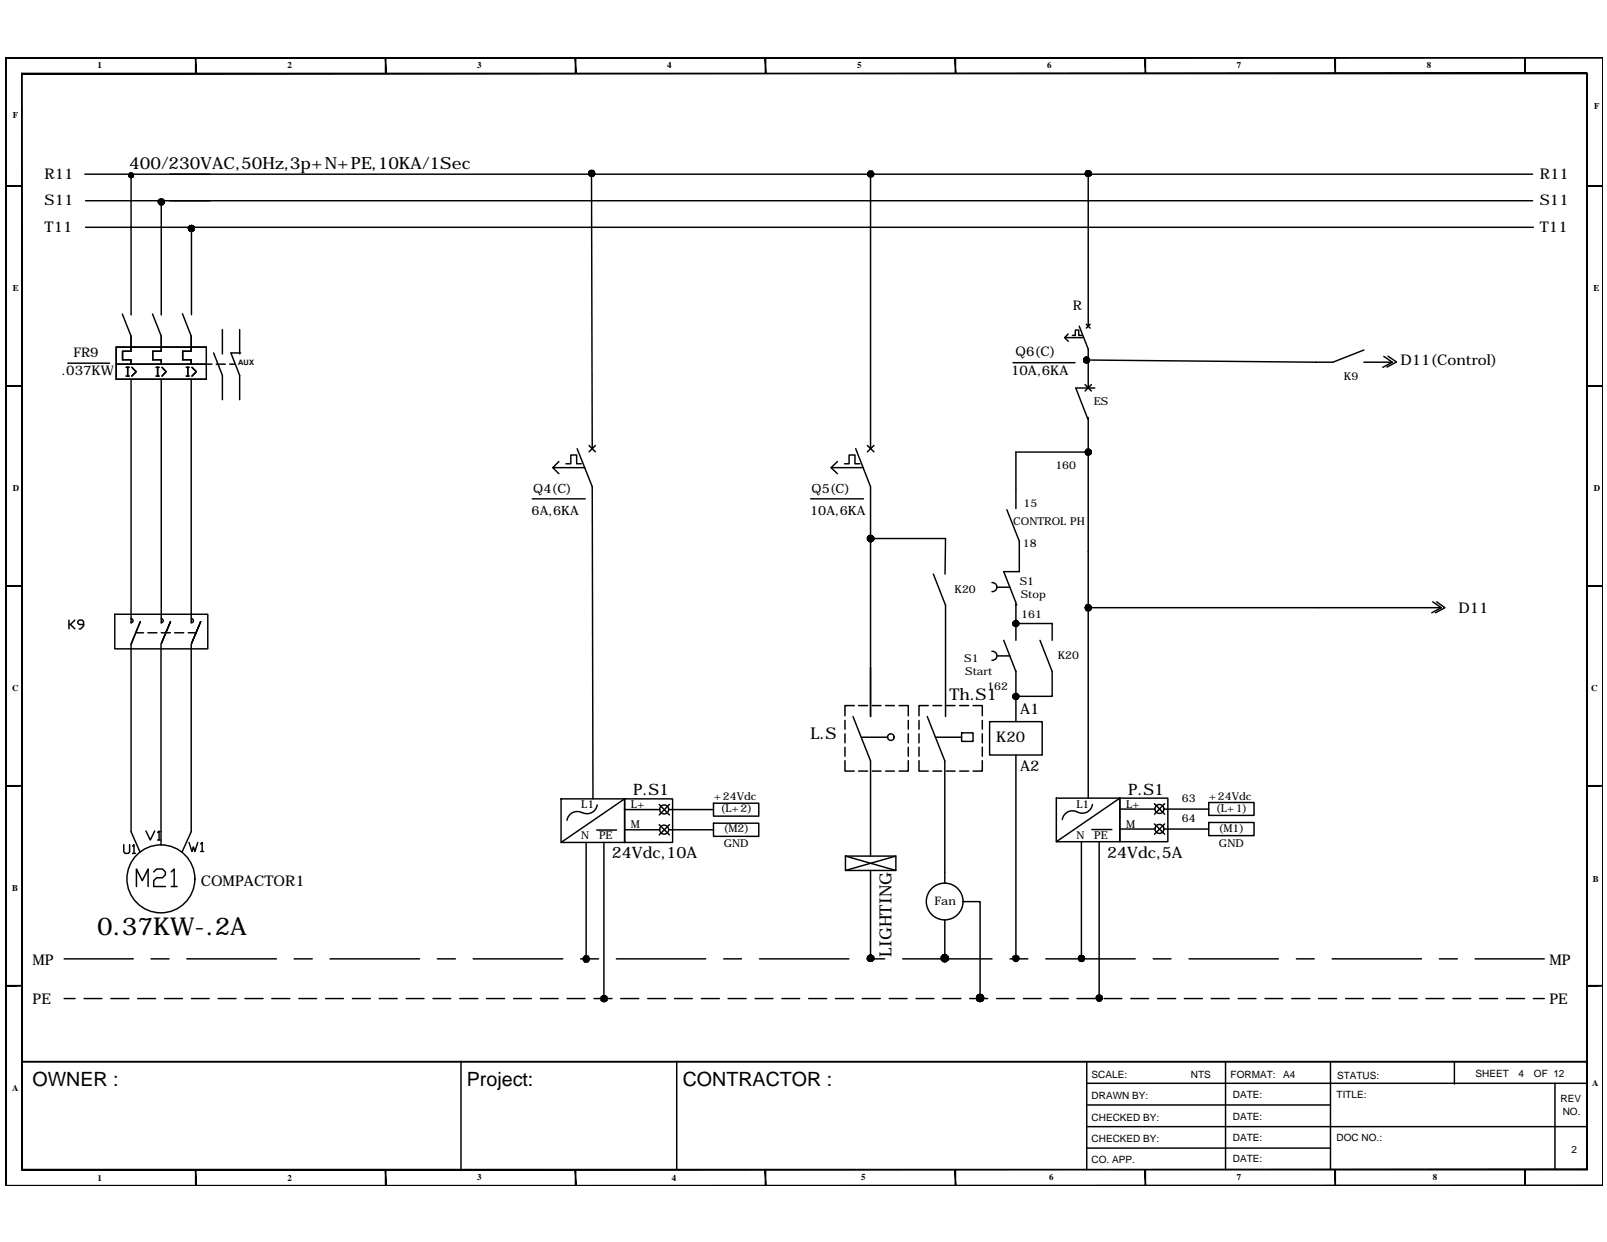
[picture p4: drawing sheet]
<svg xmlns="http://www.w3.org/2000/svg" width="279mm" height="216mm" viewBox="0 0 279 216" stroke-linecap="round" stroke-linejoin="round" font-family="sans-serif">
<!-- layer: FRAME -->
<g fill="#000" stroke="#000" stroke-width=".17">
<path d="M.9 10h277.8zM.9 10.1l277.8-.1z"/>
<path d="M3.7 12.8l.2 190.5v-190.5zM3.7 12.8l.2 190.5h-.2z"/>
<path d="M34 10l.1 2.8v-2.8zM34 10l.1 2.8h-.1z"/>
<path d="M67 10l.1 2.8v-2.8zM67 10l.1 2.8h-.1z"/>
<path d="M100 10l.1 2.8v-2.8zM100 10l.1 2.8h-.1z"/>
<path d="M133 10l.2 2.8v-2.8zM133 10l.2 2.8h-.2z"/>
<path d="M166 10l.2 2.8v-2.8zM166 10l.2 2.8h-.2z"/>
<path d="M199.1 10l.1 2.8v-2.8zM199.1 10l.1 2.8h-.1z"/>
<path d="M232.1 10l.1 2.8v-2.8zM232.1 10l.1 2.8h-.1z"/>
<path d="M265.1 10l.1 2.8v-2.8zM265.1 10l.1 2.8h-.1z"/>
<path d="M3.8 12.8h272.1v-.1zM3.8 12.7h272.1l-272.1 .1z"/>
<path d="M278.7 10v196.1zM278.7 10v196.1z"/>
<path d="M1 32.3v.1l2.8-.1zM1 32.4l2.8-.1v.1z"/>
<path d="M275.9 32.3v.1l2.8-.1zM275.9 32.4l2.8-.1v.1z"/>
<path d="M1 67v.2l2.8-.2zM1 67.2l2.8-.2v.2z"/>
<path d="M275.9 67v.2l2.8-.2zM275.9 67.2l2.8-.2v.2z"/>
<path d="M1 101.8v.1l2.8-.1zM1 101.9l2.8-.1v.1z"/>
<path d="M275.9 101.8v.1l2.8-.1zM275.9 101.9l2.8-.1v.1z"/>
<path d="M1 136.5v.2l2.8-.2zM1 136.7l2.8-.2v.2z"/>
<path d="M275.9 136.5v.2l2.8-.2zM275.9 136.7l2.8-.2v.2z"/>
<path d="M1 171.3v.1l2.8-.1zM1 171.4l2.8-.1v.1z"/>
<path d="M275.9 171.3v.1l2.8-.1zM275.9 171.4l2.8-.1v.1z"/>
<path d="M.9 10v196.1h.2zM.9 10h.2v196.1z"/>
<path d="M3.8 203.3v.1l272.1-.1zM3.8 203.4l272.1-.1v.1z"/>
<path d="M34 203.3l.1 2.8v-2.8zM34 203.3l.1 2.8h-.1z"/>
<path d="M67 203.3l.1 2.8v-2.8zM67 203.3l.1 2.8h-.1z"/>
<path d="M100 203.3l.1 2.8v-2.8zM100 203.3l.1 2.8h-.1z"/>
<path d="M133 203.4v2.7h.2zM133 203.4h.2v2.7z"/>
<path d="M166 203.3l.2 2.8v-2.8zM166 203.3l.2 2.8h-.2z"/>
<path d="M199.1 203.3l.1 2.8v-2.8zM199.1 203.3l.1 2.8h-.1z"/>
<path d="M232.1 203.3l.1 2.8v-2.8zM232.1 203.3l.1 2.8h-.1z"/>
<path d="M265.1 203.3l.1 2.8v-2.8zM265.1 203.3l.1 2.8h-.1z"/>
<path d="M275.9 12.8v190.5h.1zM275.9 12.8h.1v190.5z"/>
<path d="M1 206.1h277.7zM1 206.1h277.7z"/>
</g>
<path d="M3.8 184.5h272.1zM3.8 184.6v18.7M188.9 192.1h42.4M188.9 195.8h86.9M188.9 188.3h86.9M188.9 199.6h42.4M188.9 184.6v18.7" fill="none" stroke="#000" stroke-width=".25"/>
<!-- layer: 0 -->
<g fill="none" stroke="#000" stroke-width=".25">
<path d="M14.7 30.3h251.8M14.9 39.5h251.7M14.9 34.9h251.6M22.8 30.5v24.3M28 35.1v19.7M33.3 39.7v15M102.8 30.2l.2 47.8M22.8 58.4v2.7h-1.5v1.4M28 58.4v2.7h-1.4v1.4M33.2 58.4v2.7h-1.4v1.4M38.7 57.3v4.2M41.7 57.3v4.2"/>
<path d="M20.2 60.3h15.7v5.6h-15.7zM20.2 63.3h15.7M22.8 65.9v42.4a.36 .36 0 0 0 .3-.4 .36 .36 0 0 0-.3-.4M28 65.9v42.4a.36 .36 0 0 0 .4-.4 .36 .36 0 0 0-.4-.4M33.2 65.9l.1 42.4a.36 .36 0 0 0 .3-.4 .36 .36 0 0 0-.3-.4M37.6 63.3h1.6M38.7 65.2v4.3M39.9 63.3h1M40.1 61.4h1.7M41.7 65.2v4.3M187 67.5h3.3M188.9 62.6l42.8 .4"/>
<path d="M189.2 60.7v6.8M189.2 72.6v66.1M189.2 78.6h-12.6v9.8M237.1 63h5M240.6 61.9l1.5 1.1-1.7 .9M241.3 61.9l1.5 1-1.7 .9M103 84.6l.1 54.3M151.4 84.6v40M151.4 93.6h13l-.1 6.2M177.2 94.1v5.3h-2.7M20 106.8h16.1v6h-16.1zM23.6 110h1.3"/>
<path d="M24.4 108l-1.6 4v32.6M25.7 110h1.6M28 112v32.6M28 110h1.6M29.6 108l-1.6 4 1.6-4M30.4 110h1.5M32.7 110h1.4M33.2 112v32.6M34.9 108l-1.7 4 1.7-4M164.4 105.2v19.4M172.5 101.3a.78 .78 0 0 1 .8 .8 .78 .78 0 0 1-.8 .7M172.5 113.2a.78 .78 0 0 1 .8 .8 .78 .78 0 0 1-.8 .8"/>
<path d="M173.3 102.1h2.3M173.3 114h2.3M176.6 104.7v6.6M176.6 116.6v8.8M176.6 108.4h6.3v2.9M176.8 105.1l-.2 .1M182.9 116.7v4.3h-6.3M189.2 105.6h61.4M249.1 104.6l1.5 1-1.7 .9M249.8 104.6l1.4 1-1.6 .9M103.8 139.9a1.8 1.8 0 0 1-2.6 1.3M108.6 138.9h8.3v7.5h-8.3z"/>
<path d="M108.6 138.9l-11 7.5M114.6 139.8l1.8 1.9M116.4 139.8l-1.8 1.9M124.1 139.6h7.8v2.3h-7.8zM146.9 132.2v1.8h1.6M146.9 125.2v1.6M146.9 127.6v1.5M146.9 129.9v1.6M148.5 122.7h-1.6v1.7M149.3 134h1.5M149.3 122.7h1.5M151.4 132.3v16.5"/>
<path d="M151.7 134h1.5M151.7 122.7h1.5M154 134h1.5M154 122.7h1.5M156.3 122.7h1.6v1.7M157.9 132.2v1.8h-1.6M157.9 125.2v1.6M157.9 127.6v1.5M157.9 129.9v1.6M159.8 132.2v1.8h1.6M159.8 125.2v1.6M159.8 127.6v1.5"/>
<path d="M159.8 129.9v1.6M161.4 122.7h-1.6v1.7M162.2 134h1.5M162.2 122.7h1.5M164.3 132.3v19.3M164.5 134h1.5M164.5 122.7h1.5M166.8 134h1.6M166.8 122.7h1.6M167.2 127.4h2v1.5h-2zM169.2 122.7h1.6v1.7M170.8 132.2v1.8h-1.6"/>
<path d="M170.8 125.2v1.6M170.8 127.6v1.5M170.8 129.9v1.6M172.1 125.4h9.1v5.8h-9.1zM176.6 131.2v35.4M189.9 139.9a1.8 1.8 0 0 1-2.6 1.3M194.7 138.7h8.3v7.6h-8.3zM194.7 138.7l-11 7.6M200.7 139.7l1.8 1.8M202.5 139.7l-1.8 1.8M210.2 139.5h7.8v2.2h-7.8zM101.2 141.3a1.8 1.8 0 0 0-2.6 1.3"/>
<path d="M103.7 144.3h3.5M105 146.4v27.2M114.6 143.4l1.8 1.7M116.3 140.7h7.8M116.3 144.2h7.8M116.4 143.4l-1.8 1.7M124.1 143.1h7.8v2.3h-7.8zM147 148.8h8.8v2.5h-8.8zM147 148.8l8.8 2.5M151.4 151.3v15.3M155.8 148.8l-8.8 2.5M167.4 156.7h3v16.8"/>
<path d="M187.3 141.1a1.8 1.8 0 0 0-2.6 1.4M189.8 144.2h3.5M191.1 146.3v27.2M200.7 143.2l1.8 1.8M202.4 140.6h7.8M202.4 144.1h7.8M202.5 143.2l-1.8 1.8M210.2 143h7.8v2.3h-7.8zM11.1 166.7h12.1M11.1 173.6h2M14.6 173.6h3.1M19.3 173.6h3.1"/>
<path d="M23.9 173.6h3.2M26.3 166.7h3.1M28.6 173.6h3.1M32.5 166.7h15.6M33.3 173.6h3.1M37.9 173.6h3.1M42.6 173.6h3.1M47.3 173.6h3.1M51.2 166.7h3.1M52 173.6h3M56.6 173.6h3.1M57.4 166.7h15.6"/>
<path d="M61.3 173.6h3.1M65.9 173.6h3.2M70.6 173.6h3.1M75.3 173.6h3.1M76 166.7h3.2M79.9 173.6h3.2M82.3 166.7h15.5M84.6 173.6h3.1M89.3 173.6h3.1M94 173.6h3M98.6 173.6h3.1M100.9 166.7h3.2"/>
<path d="M103.3 173.6h3.1M107.2 166.7h15.5M107.9 173.6h3.2M112.6 173.6h3.1M117.3 173.6h3.1M121.9 173.6h3.2M125.8 166.7h3.1M126.6 173.6h3.1M131.3 173.6h3.1M132.1 166.7h15.5M135.9 173.6h3.1M140.6 173.6h3.1"/>
<path d="M145.3 173.6h3.1M149.9 173.6h3.1M150.7 166.7h3.1M154.6 173.6h3.1M156.9 166.7h15.6M159.3 173.6h3.1M163.9 173.6h3.2M168.6 173.6h3.1M173.3 173.6h3.1M175.6 166.7h3.1M177.9 173.6h3.1M181.8 166.7h15.6"/>
<path d="M182.6 173.6h3.1M187.3 173.6h3.1M192 173.6h3M196.6 173.6h3.1M200.5 166.7h3.1M201.3 173.6h3.1M205.9 173.6h3.2M206.7 166.7h15.6M210.6 173.6h3.1M215.3 173.6h3.1M219.9 173.6h3.1M224.6 173.6h3.1"/>
<path d="M225.4 166.7h3.1M229.2 173.6h3.2M231.6 166.7h15.6M233.9 173.6h3.1M238.6 173.6h3.1M243.3 173.6h3.1M247.9 173.6h3.2M250.2 166.7h3.2M252.6 173.6h3.1M256.5 166.7h12M257.3 173.6h3.1M261.9 173.6h3.2"/>
<path d="M266.6 173.6h1.9M80.2 184.5v18.8M117.7 184.5v18.8M213.1 184.6v18.7M231.3 184.6v18.7M252.9 184.7v3.7M270.4 188.3v15"/>
<circle cx="151.3" cy="93.6" r=".53"/>
<circle cx="28" cy="152.8" r="5.9"/>
<circle cx="115.5" cy="140.7" r=".78"/>
<circle cx="115.5" cy="144.2" r=".78"/>
<circle cx="201.6" cy="140.6" r=".78"/>
<circle cx="201.6" cy="144.1" r=".78"/>
<circle cx="151.3" cy="166.6" r=".53"/>
</g>
<!-- layer: SYMBOL -->
<g fill="none" stroke="#000" stroke-width=".25">
<path d="M151.4 30.2v47.8M189.2 30.2v26.5M21.3 54.6l1.5 3.8M26.5 54.6l1.5 3.8M31.7 54.5l1.5 3.9M185.1 58.7l.6 .6M185.7 58.1l-.6 .6h3.3M186.5 58.3h.5v-.9h.6v.9h.5M187.6 56.7l1.6 4M188.9 56.4l.6 .6M189.5 56.4l-.6 .6M11.8 63.1h7.3"/>
<path d="M37.1 61.4l1.6 3.8M40.1 61.4l1.6 3.8M100.3 78l2.7 6.6M102.4 77.4l1.1 1.1M103.5 77.4l-1.1 1.1M148.8 78l2.6 6.6M150.8 77.4l1.1 1.1M151.9 77.4l-1.1 1.1M176.1 63h10.8M188.7 66.9l1.1 1.1M189.8 66.9l-1.1 1.1M92.6 86.7h9.1"/>
<path d="M96.1 81.3l1.1 1.1M97.2 80.2l-1.1 1.1h5.6M98.4 80.6h.8v-1.5h1.1v1.5h.8M140.9 86.7h9.2M144.5 81.3l1.1 1.1M145.6 80.2l-1.1 1.1h5.6M146.8 80.6h.8v-1.5h1v1.5h.9M97.6 138.9h11v7.5h-11zM183.7 138.7h11v7.6h-11zM101.9 146.4v20.3M108.6 140.7h6.1M108.6 144.2h6.1"/>
<path d="M164.3 151.6v2M164.3 159.9v6.7M188 146.3v20.3M194.7 140.6h6.1M194.7 144.1h6.1"/>
<circle cx="164.2" cy="156.7" r="3.2"/>
</g>
<!-- layer: L -->
<path d="M108.6 140.7h.1M194.7 140.6h.1" fill="none" stroke="#000" stroke-width=".25"/>
<!-- layer: 0 -->
<g fill="#000" stroke="#000" stroke-width=".17">
<path d="M151.3 94.2h.2zM151.3 93.1h.1zM151.3 167.1h.2zM151.3 166h.1z"/>
<path d="M22.4 30.5l.1 .2 .3-.2zM22.5 30.7l.3-.2-.2 .3zM22.8 30.5l-.2 .3 .2 .1z"/>
<path d="M22.4 30.5l.1 .2 .3-.2zM22.5 30.7l.3-.2-.2 .3zM22.8 30.5l-.2 .3 .2 .1z"/>
<path d="M22.6 30.1l.2 .4v-.4zM22.6 30.1l.2 .4-.3-.2zM22.5 30.3l-.1 .2h.4z"/>
<path d="M22.8 30.5v.4l.2-.1zM22.8 30.5l.4 .2-.2 .1zM22.8 30.5l.4 .2v-.2z"/>
<path d="M22.6 30.1l.2 .4v-.4zM22.6 30.1l.2 .4-.3-.2zM22.5 30.3l-.1 .2h.4z"/>
<path d="M22.8 30.5v.4l.2-.1zM22.8 30.5l.4 .2-.2 .1zM22.8 30.5l.4 .2v-.2z"/>
<path d="M22.8 30.5h.4v-.2zM23 30.1l.2 .2-.4 .2zM22.8 30.1v.4l.2-.4z"/>
<path d="M22.8 30.5h.4v-.2zM23 30.1l.2 .2-.4 .2zM22.8 30.1v.4l.2-.4z"/>
<path d="M27.5 35.1l.1 .3 .4-.3zM27.6 35.4l.4-.3-.2 .5zM28 35.1l-.2 .5 .2 .1z"/>
<path d="M27.5 35.1l.1 .3 .4-.3zM27.6 35.4l.4-.3-.2 .5zM28 35.1l-.2 .5 .2 .1z"/>
<path d="M27.6 35.1l.1 .2 .3-.2zM27.7 35.3l.3-.2-.2 .3zM28 35.1l-.2 .3 .2 .1z"/>
<path d="M27.6 35.1l.1 .2 .3-.2zM27.7 35.3l.3-.2-.2 .3zM28 35.1l-.2 .3 .2 .1z"/>
<path d="M27.8 34.7l.2 .4v-.4zM27.8 34.7l.2 .4-.3-.2zM27.7 34.9l-.1 .2h.4z"/>
<path d="M28 35.1v.4l.3-.1zM28 35.1l.4 .2-.1 .1zM28 35.1l.4 .2 .1-.2z"/>
<path d="M27.8 34.6l.2 .5v-.5zM27.6 34.8l.2-.2 .2 .5zM27.6 34.8l-.1 .3h.5z"/>
<path d="M28 35.1v.6l.3-.1zM28 35.1l.5 .3-.2 .2zM28 35.1l.5 .3 .1-.3z"/>
<path d="M27.8 34.7l.2 .4v-.4zM27.8 34.7l.2 .4-.3-.2zM27.7 34.9l-.1 .2h.4z"/>
<path d="M28 35.1v.4l.3-.1zM28 35.1l.4 .2-.1 .1zM28 35.1l.4 .2 .1-.2z"/>
<path d="M27.8 34.6l.2 .5v-.5zM27.6 34.8l.2-.2 .2 .5zM27.6 34.8l-.1 .3h.5z"/>
<path d="M28 35.1v.6l.3-.1zM28 35.1l.5 .3-.2 .2zM28 35.1l.5 .3 .1-.3z"/>
<path d="M28 35.1h.5l-.1-.2zM28.3 34.7l.1 .2-.4 .2zM28 34.7v.4l.3-.4z"/>
<path d="M28 35.1h.5l-.1-.2zM28.3 34.7l.1 .2-.4 .2zM28 34.7v.4l.3-.4z"/>
<path d="M28 35.1h.6l-.1-.3zM28.3 34.6l.2 .2-.5 .3zM28 34.6v.5l.3-.5z"/>
<path d="M28 35.1h.6l-.1-.3zM28.3 34.6l.2 .2-.5 .3zM28 34.6v.5l.3-.5z"/>
<path d="M32.7 39.7l.1 .3 .5-.3zM32.8 40l.5-.3-.3 .5zM33.3 39.7l-.3 .5h.3z"/>
<path d="M32.7 39.7l.1 .3 .5-.3zM32.8 40l.5-.3-.3 .5zM33.3 39.7l-.3 .5h.3z"/>
<path d="M32.9 39.7v.2l.4-.2zM32.9 39.9l.4-.2-.2 .4zM33.3 39.7l-.2 .4h.2z"/>
<path d="M32.9 39.7v.2l.4-.2zM32.9 39.9l.4-.2-.2 .4zM33.3 39.7l-.2 .4h.2z"/>
<path d="M33.1 39.3l.2 .4v-.4zM33.1 39.3l.2 .4-.4-.2zM32.9 39.5v.2h.4z"/>
<path d="M33 39.2l.3 .5v-.5zM32.8 39.4l.2-.2 .3 .5zM32.8 39.4l-.1 .3h.6z"/>
<path d="M33.1 39.3l.2 .4v-.4zM33.1 39.3l.2 .4-.4-.2zM32.9 39.5v.2h.4z"/>
<path d="M33 39.2l.3 .5v-.5zM32.8 39.4l.2-.2 .3 .5zM32.8 39.4l-.1 .3h.6z"/>
<path d="M33.3 39.7h.4l-.1-.2zM33.5 39.3l.1 .2-.3 .2zM33.3 39.3v.4l.2-.4z"/>
<path d="M33.3 39.7h.4l-.1-.2zM33.5 39.3l.1 .2-.3 .2zM33.3 39.3v.4l.2-.4z"/>
<path d="M33.3 39.7h.5v-.3zM33.5 39.2l.3 .2-.5 .3zM33.3 39.2v.5l.2-.5z"/>
<path d="M33.3 39.7h.5v-.3zM33.5 39.2l.3 .2-.5 .3zM33.3 39.2v.5l.2-.5z"/>
<path d="M102.3 30.2l.1 .2 .5-.2zM102.4 30.4l.5-.2-.3 .4zM102.9 30.2l-.3 .4 .3 .1z"/>
<path d="M102.3 30.2l.1 .2 .5-.2zM102.4 30.4l.5-.2-.3 .4zM102.9 30.2l-.3 .4 .3 .1z"/>
<path d="M102.5 30.2v.1l.4-.1zM102.5 30.3l.4-.1-.2 .3zM102.9 30.2l-.2 .3h.2z"/>
<path d="M102.5 30.2v.1l.4-.1zM102.5 30.3l.4-.1-.2 .3zM102.9 30.2l-.2 .3h.2z"/>
<path d="M102.7 29.8l.2 .4v-.5zM102.7 29.8l.2 .4-.4-.3zM102.5 29.9v.3h.4z"/>
<path d="M102.9 30.2v.3h.2zM102.9 30.2l.4 .1-.2 .2zM102.9 30.2l.4 .1v-.1z"/>
<path d="M102.6 29.6l.3 .6v-.6zM102.6 29.6l.3 .6-.5-.3zM102.4 29.9l-.1 .3h.6z"/>
<path d="M102.9 30.2v.5l.3-.1zM102.9 30.2l.4 .2-.1 .2zM102.9 30.2l.4 .2 .1-.2z"/>
<path d="M102.7 29.8l.2 .4v-.5zM102.7 29.8l.2 .4-.4-.3zM102.5 29.9v.3h.4z"/>
<path d="M102.9 30.2v.3h.2zM102.9 30.2l.4 .1-.2 .2zM102.9 30.2l.4 .1v-.1z"/>
<path d="M102.6 29.6l.3 .6v-.6zM102.6 29.6l.3 .6-.5-.3zM102.4 29.9l-.1 .3h.6z"/>
<path d="M102.9 30.2v.5l.3-.1zM102.9 30.2l.4 .2-.1 .2zM102.9 30.2l.4 .2 .1-.2z"/>
<path d="M102.9 30.2h.4v-.3zM103.1 29.8l.2 .1-.4 .3zM102.9 29.7v.5l.2-.4z"/>
<path d="M102.9 30.2h.4v-.3zM103.1 29.8l.2 .1-.4 .3zM102.9 29.7v.5l.2-.4z"/>
<path d="M102.9 30.2h.5l-.1-.3zM103.2 29.6l.1 .3-.4 .3zM102.9 29.6v.6l.3-.6z"/>
<path d="M102.9 30.2h.5l-.1-.3zM103.2 29.6l.1 .3-.4 .3zM102.9 29.6v.6l.3-.6z"/>
<path d="M150.8 30.2l.1 .3 .5-.3zM150.9 30.5l.5-.3-.3 .5zM151.4 30.2l-.3 .5 .3 .1z"/>
<path d="M150.8 30.2l.1 .3 .5-.3zM150.9 30.5l.5-.3-.3 .5zM151.4 30.2l-.3 .5 .3 .1z"/>
<path d="M151 30.2v.3l.4-.3zM151 30.5l.4-.3-.2 .4zM151.4 30.2l-.2 .4 .2 .1z"/>
<path d="M151 30.2v.3l.4-.3zM151 30.5l.4-.3-.2 .4zM151.4 30.2l-.2 .4 .2 .1z"/>
<path d="M151.2 29.9l.2 .3v-.4zM151 30l.2-.1 .2 .3zM151 30v.2h.4z"/>
<path d="M151.4 30.2v.5l.2-.1zM151.4 30.2l.3 .3-.1 .1zM151.4 30.2l.3 .3 .1-.3z"/>
<path d="M151.1 29.8l.3 .4v-.5zM151.1 29.8l.3 .4-.5-.2zM150.9 30l-.1 .2h.6z"/>
<path d="M151.4 30.2v.6l.3-.1zM151.4 30.2l.5 .3-.2 .2zM151.4 30.2l.5 .3v-.3z"/>
<path d="M151.2 29.9l.2 .3v-.4zM151 30l.2-.1 .2 .3zM151 30v.2h.4z"/>
<path d="M151.4 30.2v.5l.2-.1zM151.4 30.2l.3 .3-.1 .1zM151.4 30.2l.3 .3 .1-.3z"/>
<path d="M151.1 29.8l.3 .4v-.5zM151.1 29.8l.3 .4-.5-.2zM150.9 30l-.1 .2h.6z"/>
<path d="M151.4 30.2v.6l.3-.1zM151.4 30.2l.5 .3-.2 .2zM151.4 30.2l.5 .3v-.3z"/>
<path d="M151.4 30.2h.4l-.1-.2zM151.6 29.9l.1 .1-.3 .2zM151.4 29.8v.4l.2-.3z"/>
<path d="M151.4 30.2h.4l-.1-.2zM151.6 29.9l.1 .1-.3 .2zM151.4 29.8v.4l.2-.3z"/>
<path d="M151.4 30.2h.5v-.2zM151.7 29.8l.2 .2-.5 .2zM151.4 29.7v.5l.3-.4z"/>
<path d="M151.4 30.2h.5v-.2zM151.7 29.8l.2 .2-.5 .2zM151.4 29.7v.5l.3-.4z"/>
<path d="M188.7 30.2v.3l.5-.3zM188.7 30.5l.5-.3-.3 .4zM189.2 30.2l-.3 .4 .3 .1z"/>
<path d="M188.7 30.2v.3l.5-.3zM188.7 30.5l.5-.3-.3 .4zM189.2 30.2l-.3 .4 .3 .1z"/>
<path d="M188.8 30.2v.2l.4-.2zM188.8 30.4l.4-.2-.2 .3zM189.2 30.2l-.2 .3 .2 .1z"/>
<path d="M188.8 30.2v.2l.4-.2zM188.8 30.4l.4-.2-.2 .3zM189.2 30.2l-.2 .3 .2 .1z"/>
<path d="M189 29.8l.2 .4v-.5zM188.8 29.9l.2-.1 .2 .4zM188.8 29.9v.3h.4z"/>
<path d="M189.2 30.2v.4l.2-.1zM189.2 30.2l.3 .2-.1 .1zM189.2 30.2l.3 .2 .1-.2z"/>
<path d="M188.9 29.7l.3 .5v-.6zM188.9 29.7l.3 .5-.5-.3zM188.7 29.9v.3h.5z"/>
<path d="M189.2 30.2v.5l.3-.1zM189.2 30.2l.5 .3-.2 .1zM189.2 30.2l.5 .3 .1-.3z"/>
<path d="M189 29.8l.2 .4v-.5zM188.8 29.9l.2-.1 .2 .4zM188.8 29.9v.3h.4z"/>
<path d="M189.2 30.2v.4l.2-.1zM189.2 30.2l.3 .2-.1 .1zM189.2 30.2l.3 .2 .1-.2z"/>
<path d="M188.9 29.7l.3 .5v-.6zM188.9 29.7l.3 .5-.5-.3zM188.7 29.9v.3h.5z"/>
<path d="M189.2 30.2v.5l.3-.1zM189.2 30.2l.5 .3-.2 .1zM189.2 30.2l.5 .3 .1-.3z"/>
<path d="M189.2 30.2h.4l-.1-.3zM189.4 29.8l.1 .1-.3 .3zM189.2 29.7v.5l.2-.4z"/>
<path d="M189.2 30.2h.4l-.1-.3zM189.4 29.8l.1 .1-.3 .3zM189.2 29.7v.5l.2-.4z"/>
<path d="M189.2 30.2h.6l-.1-.3zM189.5 29.7l.2 .2-.5 .3zM189.2 29.6v.6l.3-.5z"/>
<path d="M189.2 30.2h.6l-.1-.3zM189.5 29.7l.2 .2-.5 .3zM189.2 29.6v.6l.3-.5z"/>
<path d="M33.3 39.7v.4h.2zM33.3 39.7l.3 .2-.1 .2zM33.3 39.7l.3 .2 .1-.2z"/>
<path d="M33.3 39.7v.5h.2zM33.3 39.7l.5 .3-.3 .2zM33.3 39.7l.5 .3v-.3z"/>
<path d="M33.3 39.7v.4h.2zM33.3 39.7l.3 .2-.1 .2zM33.3 39.7l.3 .2 .1-.2z"/>
<path d="M33.3 39.7v.5h.2zM33.3 39.7l.5 .3-.3 .2zM33.3 39.7l.5 .3v-.3z"/>
<path d="M188.4 62.6v.3l.5-.3zM188.4 62.9l.5-.3-.2 .4zM188.9 62.6l-.2 .4 .2 .1z"/>
<path d="M188.4 62.6v.3l.5-.3zM188.4 62.9l.5-.3-.2 .4zM188.9 62.6l-.2 .4 .2 .1z"/>
<path d="M188.5 62.6l.1 .2 .3-.2zM188.6 62.8l.3-.2-.2 .4zM188.9 62.6l-.2 .4h.2z"/>
<path d="M188.5 62.6l.1 .2 .3-.2zM188.6 62.8l.3-.2-.2 .4zM188.9 62.6l-.2 .4h.2z"/>
<path d="M188.7 78.6v.3l.5-.3zM188.7 78.9l.5-.3-.3 .5zM189.2 78.6l-.3 .5h.3z"/>
<path d="M188.7 78.6v.3l.5-.3zM188.7 78.9l.5-.3-.3 .5zM189.2 78.6l-.3 .5h.3z"/>
<path d="M188.8 78.6v.2l.4-.2zM188.8 78.8l.4-.2-.2 .4zM189.2 78.6l-.2 .4h.2z"/>
<path d="M188.8 78.6v.2l.4-.2zM188.8 78.8l.4-.2-.2 .4zM189.2 78.6l-.2 .4h.2z"/>
<path d="M188.7 62.2l.2 .4v-.4zM188.7 62.2l.2 .4-.3-.2zM188.6 62.4l-.1 .2h.4z"/>
<path d="M188.9 62.6v.4h.2zM188.9 62.6l.4 .2-.2 .2zM188.9 62.6l.4 .2v-.2z"/>
<path d="M188.7 62.1l.2 .5v-.6zM188.7 62.1l.2 .5-.5-.3zM188.4 62.3v.3h.5z"/>
<path d="M188.9 62.6v.5l.3-.1zM188.9 62.6l.5 .3-.2 .1zM188.9 62.6l.5 .3 .1-.3z"/>
<path d="M188.7 62.2l.2 .4v-.4zM188.7 62.2l.2 .4-.3-.2zM188.6 62.4l-.1 .2h.4z"/>
<path d="M188.9 62.6v.4h.2zM188.9 62.6l.4 .2-.2 .2zM188.9 62.6l.4 .2v-.2z"/>
<path d="M188.7 62.1l.2 .5v-.6zM188.7 62.1l.2 .5-.5-.3zM188.4 62.3v.3h.5z"/>
<path d="M188.9 62.6v.5l.3-.1zM188.9 62.6l.5 .3-.2 .1zM188.9 62.6l.5 .3 .1-.3z"/>
<path d="M189 78.2l.2 .4v-.4zM188.8 78.4l.2-.2 .2 .4zM188.8 78.4v.2h.4z"/>
<path d="M189.2 78.6v.4h.2zM189.2 78.6l.3 .2-.1 .2zM189.2 78.6l.3 .2 .1-.2z"/>
<path d="M188.9 78.1l.3 .5v-.6zM188.9 78.1l.3 .5-.5-.3zM188.7 78.3v.3h.5z"/>
<path d="M189.2 78.6v.5h.3zM189.2 78.6l.5 .3-.2 .2zM189.2 78.6l.5 .3 .1-.3z"/>
<path d="M189 78.2l.2 .4v-.4zM188.8 78.4l.2-.2 .2 .4zM188.8 78.4v.2h.4z"/>
<path d="M189.2 78.6v.4h.2zM189.2 78.6l.3 .2-.1 .2zM189.2 78.6l.3 .2 .1-.2z"/>
<path d="M188.9 78.1l.3 .5v-.6zM188.9 78.1l.3 .5-.5-.3zM188.7 78.3v.3h.5z"/>
<path d="M189.2 78.6v.5h.3zM189.2 78.6l.5 .3-.2 .2zM189.2 78.6l.5 .3 .1-.3z"/>
<path d="M188.9 62.6h.4v-.2zM189.1 62.2l.2 .2-.4 .2zM188.9 62.2v.4l.2-.4z"/>
<path d="M188.9 62.6h.4v-.2zM189.1 62.2l.2 .2-.4 .2zM188.9 62.2v.4l.2-.4z"/>
<path d="M188.9 62.6h.6l-.1-.3zM189.2 62.1l.2 .2-.5 .3zM188.9 62v.6l.3-.5z"/>
<path d="M188.9 62.6h.6l-.1-.3zM189.2 62.1l.2 .2-.5 .3zM188.9 62v.6l.3-.5z"/>
<path d="M189.2 78.6h.4l-.1-.2zM189.4 78.2l.1 .2-.3 .2zM189.2 78.2v.4l.2-.4z"/>
<path d="M189.2 78.6h.4l-.1-.2zM189.4 78.2l.1 .2-.3 .2zM189.2 78.2v.4l.2-.4z"/>
<path d="M189.2 78.6h.6l-.1-.3zM189.5 78.1l.2 .2-.5 .3zM189.2 78v.6l.3-.5z"/>
<path d="M189.2 78.6h.6l-.1-.3zM189.5 78.1l.2 .2-.5 .3zM189.2 78v.6l.3-.5z"/>
<path d="M151.3 94.2h.1zM151.3 94.2h.1z"/>
<path d="M151.3 93.1h.2zM151.3 93.1h.2z"/>
<path d="M151.3 93.1h.3zM151.2 93.1h.4z"/>
<path d="M151.2 93.1h.4zM151.1 93.1h.5z"/>
<path d="M151.2 94.2h.4zM151.2 94.2h.3z"/>
<path d="M151.1 93.1h.6zM151.1 93.1h.6z"/>
<path d="M151.1 94.1h.5zM151.1 94.1l.5 .1z"/>
<path d="M151.1 93.1l.6 .1zM151.1 93.1l.6 .1z"/>
<path d="M151.1 94.1h.6zM151.1 94.1h.5z"/>
<path d="M151.1 93.2h.6zM151.1 93.2h.6z"/>
<path d="M151.1 94.1h.6zM151.1 94.1h.6z"/>
<path d="M151 93.2h.8zM151 93.2h.8z"/>
<path d="M151 94h.7zM151 94l.7 .1z"/>
<path d="M151 93.2l.8 .1zM151 93.2l.8 .1z"/>
<path d="M151 94h.8zM151 94h.7z"/>
<path d="M150.9 93.3h.9zM150.9 93.3h.9z"/>
<path d="M150.9 93.3l1 .1zM150.9 93.4h1z"/>
<path d="M150.9 93.9l.9 .1zM150.9 93.9l.9 .1z"/>
<path d="M150.9 94h.9zM150.9 94h.9z"/>
<path d="M150.9 93.4h1zM150.9 93.4h1z"/>
<path d="M150.9 93.9h1zM150.9 93.9h.9z"/>
<path d="M150.9 93.4l1 .1zM150.9 93.4l1 .1z"/>
<path d="M150.8 93.5h1.1zM150.8 93.5h1.1z"/>
<path d="M150.8 93.5l1.1 .1zM150.8 93.5l1.1 .1z"/>
<path d="M150.8 93.6h1.1zM150.8 93.6h1.1z"/>
<path d="M150.8 93.6l1.1 .1zM150.8 93.6l1.1 .1z"/>
<path d="M150.8 93.7h1.1zM150.8 93.7h1.1z"/>
<path d="M150.8 93.7l1.1 .1zM150.8 93.7l1.1 .1z"/>
<path d="M150.8 93.8h1.1zM150.8 93.8h1.1z"/>
<path d="M150.9 93.8h1zM150.9 93.8l1 .1z"/>
<path d="M176.1 108.4l.1 .3 .4-.3zM176.2 108.7l.4-.3-.2 .5zM176.6 108.4l-.2 .5h.2z"/>
<path d="M176.1 108.4l.1 .3 .4-.3zM176.2 108.7l.4-.3-.2 .5zM176.6 108.4l-.2 .5h.2z"/>
<path d="M176.2 108.4v.2l.4-.2zM176.2 108.6l.4-.2-.2 .4zM176.6 108.4l-.2 .4h.2z"/>
<path d="M176.2 108.4v.2l.4-.2zM176.2 108.6l.4-.2-.2 .4zM176.6 108.4l-.2 .4h.2z"/>
<path d="M176.4 108l.2 .4v-.4zM176.2 108.2l.2-.2 .2 .4zM176.2 108.2v.2h.4z"/>
<path d="M176.6 108.4v.4h.2zM176.6 108.4l.4 .2-.2 .2zM176.6 108.4l.4 .2 .1-.2z"/>
<path d="M176.4 107.9l.2 .5v-.6zM176.2 108.1l.2-.2 .2 .5zM176.2 108.1l-.1 .3h.5z"/>
<path d="M176.6 108.4v.5h.3zM176.6 108.4l.5 .3-.2 .2zM176.6 108.4l.5 .3 .1-.3z"/>
<path d="M176.4 108l.2 .4v-.4zM176.2 108.2l.2-.2 .2 .4zM176.2 108.2v.2h.4z"/>
<path d="M176.6 108.4v.4h.2zM176.6 108.4l.4 .2-.2 .2zM176.6 108.4l.4 .2 .1-.2z"/>
<path d="M176.4 107.9l.2 .5v-.6zM176.2 108.1l.2-.2 .2 .5zM176.2 108.1l-.1 .3h.5z"/>
<path d="M176.6 108.4v.5h.3zM176.6 108.4l.5 .3-.2 .2zM176.6 108.4l.5 .3 .1-.3z"/>
<path d="M176.6 108.4h.5l-.1-.2zM176.8 108l.2 .2-.4 .2zM176.6 108v.4l.2-.4z"/>
<path d="M176.6 108.4h.5l-.1-.2zM176.8 108l.2 .2-.4 .2zM176.6 108v.4l.2-.4z"/>
<path d="M176.6 108.4h.6l-.1-.3zM176.9 107.9l.2 .2-.5 .3zM176.6 107.8v.6l.3-.5z"/>
<path d="M176.6 108.4h.6l-.1-.3zM176.9 107.9l.2 .2-.5 .3zM176.6 107.8v.6l.3-.5z"/>
<path d="M188.7 105.6v.3l.5-.3zM188.7 105.9l.5-.3-.3 .5zM189.2 105.6l-.3 .5 .3 .1z"/>
<path d="M188.7 105.6v.3l.5-.3zM188.7 105.9l.5-.3-.3 .5zM189.2 105.6l-.3 .5 .3 .1z"/>
<path d="M188.8 105.6v.2l.4-.2zM188.8 105.8l.4-.2-.2 .4zM189.2 105.6l-.2 .4 .2 .1z"/>
<path d="M188.8 105.6v.2l.4-.2zM188.8 105.8l.4-.2-.2 .4zM189.2 105.6l-.2 .4 .2 .1z"/>
<path d="M189 105.3l.2 .3v-.3zM189 105.3l.2 .3-.4-.1zM188.8 105.5v.1h.4z"/>
<path d="M189.2 105.6v.5l.2-.1zM189.2 105.6l.3 .2-.1 .2zM189.2 105.6l.3 .2 .1-.2z"/>
<path d="M188.9 105.2l.3 .4v-.5zM188.9 105.2l.3 .4-.5-.2zM188.7 105.4v.2h.5z"/>
<path d="M189.2 105.6v.6l.3-.1zM189.2 105.6l.5 .3-.2 .2zM189.2 105.6l.5 .3 .1-.3z"/>
<path d="M189 105.3l.2 .3v-.3zM189 105.3l.2 .3-.4-.1zM188.8 105.5v.1h.4z"/>
<path d="M189.2 105.6v.5l.2-.1zM189.2 105.6l.3 .2-.1 .2zM189.2 105.6l.3 .2 .1-.2z"/>
<path d="M188.9 105.2l.3 .4v-.5zM188.9 105.2l.3 .4-.5-.2zM188.7 105.4v.2h.5z"/>
<path d="M189.2 105.6v.6l.3-.1zM189.2 105.6l.5 .3-.2 .2zM189.2 105.6l.5 .3 .1-.3z"/>
<path d="M189.2 105.6h.4l-.1-.1zM189.4 105.3l.1 .2-.3 .1zM189.2 105.3v.3l.2-.3z"/>
<path d="M189.2 105.6h.4l-.1-.1zM189.4 105.3l.1 .2-.3 .1zM189.2 105.3v.3l.2-.3z"/>
<path d="M189.2 105.6h.6l-.1-.2zM189.5 105.2l.2 .2-.5 .2zM189.2 105.1v.5l.3-.4z"/>
<path d="M189.2 105.6h.6l-.1-.2zM189.5 105.2l.2 .2-.5 .2zM189.2 105.1v.5l.3-.4z"/>
<path d="M176.1 121l.1 .3 .4-.3zM176.2 121.3l.4-.3-.2 .6zM176.6 121l-.2 .6h.2z"/>
<path d="M176.1 121l.1 .3 .4-.3zM176.2 121.3l.4-.3-.2 .6zM176.6 121l-.2 .6h.2z"/>
<path d="M176.2 121v.3l.4-.3zM176.2 121.3l.4-.3-.2 .4zM176.6 121l-.2 .4 .2 .1z"/>
<path d="M176.2 121v.3l.4-.3zM176.2 121.3l.4-.3-.2 .4zM176.6 121l-.2 .4 .2 .1z"/>
<path d="M176.4 120.7l.2 .3v-.3zM176.2 120.8l.2-.1 .2 .3zM176.2 120.8v.2h.4z"/>
<path d="M176.6 121v.5l.2-.1zM176.6 121l.4 .3-.2 .1zM176.6 121l.4 .3 .1-.3z"/>
<path d="M176.4 120.6l.2 .4v-.5zM176.4 120.6l.2 .4-.4-.2zM176.2 120.8l-.1 .2h.5z"/>
<path d="M176.6 121v.6h.3zM176.6 121l.5 .3-.2 .3zM176.6 121l.5 .3 .1-.3z"/>
<path d="M176.4 120.7l.2 .3v-.3zM176.2 120.8l.2-.1 .2 .3zM176.2 120.8v.2h.4z"/>
<path d="M176.6 121v.5l.2-.1zM176.6 121l.4 .3-.2 .1zM176.6 121l.4 .3 .1-.3z"/>
<path d="M176.4 120.6l.2 .4v-.5zM176.4 120.6l.2 .4-.4-.2zM176.2 120.8l-.1 .2h.5z"/>
<path d="M176.6 121v.6h.3zM176.6 121l.5 .3-.2 .3zM176.6 121l.5 .3 .1-.3z"/>
<path d="M176.6 121h.5l-.1-.2zM176.8 120.7l.2 .1-.4 .2zM176.6 120.7v.3l.2-.3z"/>
<path d="M176.6 121h.5l-.1-.2zM176.8 120.7l.2 .1-.4 .2zM176.6 120.7v.3l.2-.3z"/>
<path d="M176.6 121h.6l-.1-.2zM176.9 120.6l.2 .2-.5 .2zM176.6 120.5v.5l.3-.4z"/>
<path d="M176.6 121h.6l-.1-.2zM176.9 120.6l.2 .2-.5 .2zM176.6 120.5v.5l.3-.4z"/>
<path d="M101.4 166.7v.3l.5-.3zM101.4 167l.5-.3-.2 .5zM101.9 166.7l-.2 .5h.2z"/>
<path d="M101.4 166.7v.3l.5-.3zM101.4 167l.5-.3-.2 .5zM101.9 166.7l-.2 .5h.2z"/>
<path d="M101.5 166.7l.1 .2 .3-.2zM101.6 166.9l.3-.2-.2 .4zM101.9 166.7l-.2 .4h.2z"/>
<path d="M101.5 166.7l.1 .2 .3-.2zM101.6 166.9l.3-.2-.2 .4zM101.9 166.7l-.2 .4h.2z"/>
<path d="M101.7 166.3l.2 .4v-.4zM101.7 166.3l.2 .4-.3-.2zM101.6 166.5l-.1 .2h.4z"/>
<path d="M101.9 166.7v.4h.2zM101.9 166.7l.4 .2-.2 .2zM101.9 166.7l.4 .2v-.2z"/>
<path d="M101.7 166.2l.2 .5v-.5zM101.7 166.2l.2 .5-.5-.3zM101.4 166.4v.3h.5z"/>
<path d="M101.9 166.7v.5h.3zM101.9 166.7l.5 .3-.2 .2zM101.9 166.7l.5 .3 .1-.3z"/>
<path d="M101.7 166.3l.2 .4v-.4zM101.7 166.3l.2 .4-.3-.2zM101.6 166.5l-.1 .2h.4z"/>
<path d="M101.9 166.7v.4h.2zM101.9 166.7l.4 .2-.2 .2zM101.9 166.7l.4 .2v-.2z"/>
<path d="M101.7 166.2l.2 .5v-.5zM101.7 166.2l.2 .5-.5-.3zM101.4 166.4v.3h.5z"/>
<path d="M101.9 166.7v.5h.3zM101.9 166.7l.5 .3-.2 .2zM101.9 166.7l.5 .3 .1-.3z"/>
<path d="M101.9 166.7h.4v-.2zM102.1 166.3l.2 .2-.4 .2zM101.9 166.3v.4l.2-.4z"/>
<path d="M101.9 166.7h.4v-.2zM102.1 166.3l.2 .2-.4 .2zM101.9 166.3v.4l.2-.4z"/>
<path d="M101.9 166.7h.6l-.1-.3zM102.2 166.2l.2 .2-.5 .3zM101.9 166.2v.5l.3-.5z"/>
<path d="M101.9 166.7h.6l-.1-.3zM102.2 166.2l.2 .2-.5 .3zM101.9 166.2v.5l.3-.5z"/>
<path d="M104.5 173.6v.3l.5-.3zM104.5 173.9l.5-.3-.3 .5zM105 173.6l-.3 .5h.3z"/>
<path d="M104.5 173.6v.3l.5-.3zM104.5 173.9l.5-.3-.3 .5zM105 173.6l-.3 .5h.3z"/>
<path d="M104.6 173.6l.1 .2 .3-.2zM104.7 173.8l.3-.2-.2 .4zM105 173.6l-.2 .4h.2z"/>
<path d="M104.6 173.6l.1 .2 .3-.2zM104.7 173.8l.3-.2-.2 .4zM105 173.6l-.2 .4h.2z"/>
<path d="M104.8 173.2l.2 .4v-.4zM104.8 173.2l.2 .4-.3-.2zM104.7 173.4l-.1 .2h.4z"/>
<path d="M105 173.6v.4h.2zM105 173.6l.4 .2-.2 .2zM105 173.6l.4 .2v-.2z"/>
<path d="M104.7 173.1l.3 .5v-.5zM104.7 173.1l.3 .5-.5-.3zM104.5 173.3v.3h.5z"/>
<path d="M105 173.6v.5h.3zM105 173.6l.5 .3-.2 .2zM105 173.6l.5 .3 .1-.3z"/>
<path d="M104.8 173.2l.2 .4v-.4zM104.8 173.2l.2 .4-.3-.2zM104.7 173.4l-.1 .2h.4z"/>
<path d="M105 173.6v.4h.2zM105 173.6l.4 .2-.2 .2zM105 173.6l.4 .2v-.2z"/>
<path d="M104.7 173.1l.3 .5v-.5zM104.7 173.1l.3 .5-.5-.3zM104.5 173.3v.3h.5z"/>
<path d="M105 173.6v.5h.3zM105 173.6l.5 .3-.2 .2zM105 173.6l.5 .3 .1-.3z"/>
<path d="M105 173.6h.4v-.2zM105.2 173.2l.2 .2-.4 .2zM105 173.2v.4l.2-.4z"/>
<path d="M105 173.6h.4v-.2zM105.2 173.2l.2 .2-.4 .2zM105 173.2v.4l.2-.4z"/>
<path d="M105 173.6h.6l-.1-.3zM105.3 173.1l.2 .2-.5 .3zM105 173.1v.5l.3-.5z"/>
<path d="M105 173.6h.6l-.1-.3zM105.3 173.1l.2 .2-.5 .3zM105 173.1v.5l.3-.5z"/>
<path d="M151.3 167.1h.1zM151.3 167.1h.1z"/>
<path d="M151.3 166h.2zM151.3 166h.2z"/>
<path d="M151.3 166h.3zM151.2 166h.4z"/>
<path d="M151.2 166l.4 .1zM151.2 166l.4 .1z"/>
<path d="M151.2 167.1h.4zM151.2 167.1h.3z"/>
<path d="M151.1 166.1h.6zM151.1 166.1h.6z"/>
<path d="M151.1 167.1h.5zM151.1 167.1h.5z"/>
<path d="M151.1 166.1h.6zM151.1 166.1h.6z"/>
<path d="M151.1 167.1h.6zM151.1 167.1h.5z"/>
<path d="M151.1 166.1l.6 .1zM151.1 166.1l.6 .1z"/>
<path d="M151.1 167h.6zM151.1 167l.6 .1z"/>
<path d="M151 166.2h.8zM151 166.2h.8z"/>
<path d="M151 167h.7zM151 167h.7z"/>
<path d="M151 166.2l.8 .1zM151 166.2l.8 .1z"/>
<path d="M151 167h.8zM151 167h.7z"/>
<path d="M150.9 166.3h.9zM150.9 166.3h.9z"/>
<path d="M150.9 166.3h1zM150.9 166.3h1z"/>
<path d="M150.9 166.9h.9zM150.9 166.9h.9z"/>
<path d="M150.9 166.9h.9zM150.9 166.9l.9 .1z"/>
<path d="M150.9 166.3l1 .1zM150.9 166.3l1 .1z"/>
<path d="M150.9 166.8h1zM150.9 166.8l.9 .1z"/>
<path d="M150.9 166.4h1zM150.9 166.4h1z"/>
<path d="M150.8 166.4l1.1 .1zM150.8 166.4l1.1 .1z"/>
<path d="M150.8 166.5h1.1zM150.8 166.5h1.1z"/>
<path d="M150.8 166.5l1.1 .1zM150.8 166.5l1.1 .1z"/>
<path d="M150.8 166.6h1.1zM150.8 166.6h1.1z"/>
<path d="M150.8 166.6l1.1 .1zM150.8 166.6l1.1 .1z"/>
<path d="M150.8 166.7h1.1zM150.8 166.7h1.1z"/>
<path d="M150.8 166.7l1.1 .1zM150.8 166.7l1.1 .1z"/>
<path d="M150.9 166.8h1zM150.9 166.8h1z"/>
<path d="M163.6 166.6l.1 .3 .6-.3zM163.7 166.9l.6-.3-.4 .5zM164.3 166.6l-.4 .5 .4 .1z"/>
<path d="M163.6 166.6l.1 .3 .6-.3zM163.7 166.9l.6-.3-.4 .5zM164.3 166.6l-.4 .5 .4 .1z"/>
<path d="M163.8 166.6v.2l.5-.2zM163.8 166.8l.5-.2-.3 .4zM164.3 166.6l-.3 .4 .3 .1z"/>
<path d="M163.8 166.6v.2l.5-.2zM163.8 166.8l.5-.2-.3 .4zM164.3 166.6l-.3 .4 .3 .1z"/>
<path d="M164 166.1l.3 .5v-.5zM163.8 166.3l.2-.2 .3 .5zM163.8 166.3v.3h.5z"/>
<path d="M164.3 166.6v.5l.2-.1zM164.3 166.6l.4 .2-.2 .2zM164.3 166.6l.4 .2v-.2z"/>
<path d="M163.9 166l.4 .6v-.7zM163.9 166l.4 .6-.6-.3zM163.7 166.3l-.1 .3h.7z"/>
<path d="M164.3 166.6v.6l.3-.1zM164.3 166.6l.5 .3-.2 .2zM164.3 166.6l.5 .3 .1-.3z"/>
<path d="M164 166.1l.3 .5v-.5zM163.8 166.3l.2-.2 .3 .5zM163.8 166.3v.3h.5z"/>
<path d="M164.3 166.6v.5l.2-.1zM164.3 166.6l.4 .2-.2 .2zM164.3 166.6l.4 .2v-.2z"/>
<path d="M163.9 166l.4 .6v-.7zM163.9 166l.4 .6-.6-.3zM163.7 166.3l-.1 .3h.7z"/>
<path d="M164.3 166.6v.6l.3-.1zM164.3 166.6l.5 .3-.2 .2zM164.3 166.6l.5 .3 .1-.3z"/>
<path d="M164.3 166.6h.4v-.3zM164.5 166.1l.2 .2-.4 .3zM164.3 166.1v.5l.2-.5z"/>
<path d="M164.3 166.6h.4v-.3zM164.5 166.1l.2 .2-.4 .3zM164.3 166.1v.5l.2-.5z"/>
<path d="M164.3 166.6h.6l-.1-.3zM164.6 166l.2 .3-.5 .3zM164.3 165.9v.7l.3-.6z"/>
<path d="M164.3 166.6h.6l-.1-.3zM164.6 166l.2 .3-.5 .3zM164.3 165.9v.7l.3-.6z"/>
<path d="M169.8 173.5l.1 .3 .5-.3zM169.9 173.8l.5-.3-.3 .5zM170.4 173.5l-.3 .5 .3 .1z"/>
<path d="M169.8 173.5l.1 .3 .5-.3zM169.9 173.8l.5-.3-.3 .5zM170.4 173.5l-.3 .5 .3 .1z"/>
<path d="M169.9 173.5l.1 .3 .4-.3zM170 173.8l.4-.3-.2 .4zM170.4 173.5l-.2 .4 .2 .1z"/>
<path d="M169.9 173.5l.1 .3 .4-.3zM170 173.8l.4-.3-.2 .4zM170.4 173.5l-.2 .4 .2 .1z"/>
<path d="M170.2 173.1l.2 .4v-.5zM170.2 173.1l.2 .4-.4-.3zM170 173.2l-.1 .3h.5z"/>
<path d="M170.4 173.5v.5l.3-.1zM170.4 173.5l.4 .3-.1 .1zM170.4 173.5l.4 .3 .1-.3z"/>
<path d="M170.1 172.9l.3 .6v-.7zM170.1 172.9l.3 .6-.5-.3zM169.9 173.2l-.1 .3h.6z"/>
<path d="M170.4 173.5v.6l.3-.1zM170.4 173.5l.6 .3-.3 .2zM170.4 173.5l.6 .3 .1-.3z"/>
<path d="M170.2 173.1l.2 .4v-.5zM170.2 173.1l.2 .4-.4-.3zM170 173.2l-.1 .3h.5z"/>
<path d="M170.4 173.5v.5l.3-.1zM170.4 173.5l.4 .3-.1 .1zM170.4 173.5l.4 .3 .1-.3z"/>
<path d="M170.1 172.9l.3 .6v-.7zM170.1 172.9l.3 .6-.5-.3zM169.9 173.2l-.1 .3h.6z"/>
<path d="M170.4 173.5v.6l.3-.1zM170.4 173.5l.6 .3-.3 .2zM170.4 173.5l.6 .3 .1-.3z"/>
<path d="M170.4 173.5h.5l-.1-.3zM170.7 173.1l.1 .1-.4 .3zM170.4 173v.5l.3-.4z"/>
<path d="M170.4 173.5h.5l-.1-.3zM170.7 173.1l.1 .1-.4 .3zM170.4 173v.5l.3-.4z"/>
<path d="M170.4 173.5h.7l-.1-.3zM170.7 172.9l.3 .3-.6 .3zM170.4 172.8v.7l.3-.6z"/>
<path d="M170.4 173.5h.7l-.1-.3zM170.7 172.9l.3 .3-.6 .3zM170.4 172.8v.7l.3-.6z"/>
<path d="M176.1 166.6l.1 .2 .4-.2zM176.2 166.8l.4-.2-.2 .5zM176.6 166.6l-.2 .5h.2z"/>
<path d="M176.1 166.6l.1 .2 .4-.2zM176.2 166.8l.4-.2-.2 .5zM176.6 166.6l-.2 .5h.2z"/>
<path d="M176.2 166.6v.2l.4-.2zM176.2 166.8l.4-.2-.2 .3zM176.6 166.6l-.2 .3 .2 .1z"/>
<path d="M176.2 166.6v.2l.4-.2zM176.2 166.8l.4-.2-.2 .3zM176.6 166.6l-.2 .3 .2 .1z"/>
<path d="M176.4 166.2l.2 .4v-.4zM176.4 166.2l.2 .4-.4-.2zM176.2 166.4v.2h.4z"/>
<path d="M176.6 166.6v.4l.2-.1zM176.6 166.6l.4 .2-.2 .1zM176.6 166.6l.4 .2 .1-.2z"/>
<path d="M176.4 166.1l.2 .5v-.6zM176.2 166.3l.2-.2 .2 .5zM176.2 166.3l-.1 .3h.5z"/>
<path d="M176.6 166.6v.5h.3zM176.6 166.6l.5 .2-.2 .3zM176.6 166.6l.5 .2 .1-.2z"/>
<path d="M176.4 166.2l.2 .4v-.4zM176.4 166.2l.2 .4-.4-.2zM176.2 166.4v.2h.4z"/>
<path d="M176.6 166.6v.4l.2-.1zM176.6 166.6l.4 .2-.2 .1zM176.6 166.6l.4 .2 .1-.2z"/>
<path d="M176.4 166.1l.2 .5v-.6zM176.2 166.3l.2-.2 .2 .5zM176.2 166.3l-.1 .3h.5z"/>
<path d="M176.6 166.6v.5h.3zM176.6 166.6l.5 .2-.2 .3zM176.6 166.6l.5 .2 .1-.2z"/>
<path d="M176.6 166.6h.5l-.1-.2zM176.8 166.2l.2 .2-.4 .2zM176.6 166.2v.4l.2-.4z"/>
<path d="M176.6 166.6h.5l-.1-.2zM176.8 166.2l.2 .2-.4 .2zM176.6 166.2v.4l.2-.4z"/>
<path d="M176.6 166.6h.6l-.1-.3zM176.9 166.1l.2 .2-.5 .3zM176.6 166v.6l.3-.5z"/>
<path d="M176.6 166.6h.6l-.1-.3zM176.9 166.1l.2 .2-.5 .3zM176.6 166v.6l.3-.5z"/>
<path d="M187.5 166.6l.1 .2 .4-.2zM187.6 166.8l.4-.2-.2 .5zM188 166.6l-.2 .5h.2z"/>
<path d="M187.5 166.6l.1 .2 .4-.2zM187.6 166.8l.4-.2-.2 .5zM188 166.6l-.2 .5h.2z"/>
<path d="M187.6 166.6l.1 .2 .3-.2zM187.7 166.8l.3-.2-.2 .3zM188 166.6l-.2 .3 .2 .1z"/>
<path d="M187.6 166.6l.1 .2 .3-.2zM187.7 166.8l.3-.2-.2 .3zM188 166.6l-.2 .3 .2 .1z"/>
<path d="M187.8 166.2l.2 .4v-.4zM187.8 166.2l.2 .4-.3-.2zM187.7 166.4l-.1 .2h.4z"/>
<path d="M188 166.6v.4l.2-.1zM188 166.6l.4 .2-.2 .1zM188 166.6l.4 .2v-.2z"/>
<path d="M187.8 166.1l.2 .5v-.6zM187.6 166.3l.2-.2 .2 .5zM187.6 166.3l-.1 .3h.5z"/>
<path d="M188 166.6v.5h.3zM188 166.6l.5 .2-.2 .3zM188 166.6l.5 .2 .1-.2z"/>
<path d="M187.8 166.2l.2 .4v-.4zM187.8 166.2l.2 .4-.3-.2zM187.7 166.4l-.1 .2h.4z"/>
<path d="M188 166.6v.4l.2-.1zM188 166.6l.4 .2-.2 .1zM188 166.6l.4 .2v-.2z"/>
<path d="M187.8 166.1l.2 .5v-.6zM187.6 166.3l.2-.2 .2 .5zM187.6 166.3l-.1 .3h.5z"/>
<path d="M188 166.6v.5h.3zM188 166.6l.5 .2-.2 .3zM188 166.6l.5 .2 .1-.2z"/>
<path d="M188 166.6h.4v-.2zM188.2 166.2l.2 .2-.4 .2zM188 166.2v.4l.2-.4z"/>
<path d="M188 166.6h.4v-.2zM188.2 166.2l.2 .2-.4 .2zM188 166.2v.4l.2-.4z"/>
<path d="M188 166.6h.6l-.1-.3zM188.3 166.1l.2 .2-.5 .3zM188 166v.6l.3-.5z"/>
<path d="M188 166.6h.6l-.1-.3zM188.3 166.1l.2 .2-.5 .3zM188 166v.6l.3-.5z"/>
<path d="M190.6 173.5v.3l.5-.3zM190.6 173.8l.5-.3-.2 .5zM191.1 173.5l-.2 .5h.2z"/>
<path d="M190.6 173.5v.3l.5-.3zM190.6 173.8l.5-.3-.2 .5zM191.1 173.5l-.2 .5h.2z"/>
<path d="M190.7 173.5l.1 .2 .3-.2zM190.8 173.7l.3-.2-.2 .3zM191.1 173.5l-.2 .3 .2 .1z"/>
<path d="M190.7 173.5l.1 .2 .3-.2zM190.8 173.7l.3-.2-.2 .3zM191.1 173.5l-.2 .3 .2 .1z"/>
<path d="M190.9 173.1l.2 .4v-.4zM190.9 173.1l.2 .4-.3-.2zM190.8 173.3l-.1 .2h.4z"/>
<path d="M191.1 173.5v.4l.2-.1zM191.1 173.5l.4 .2-.2 .1zM191.1 173.5l.4 .2v-.2z"/>
<path d="M190.9 173l.2 .5v-.6zM190.6 173.2l.3-.2 .2 .5zM190.6 173.2v.3h.5z"/>
<path d="M191.1 173.5v.5h.3zM191.1 173.5l.5 .3-.2 .2zM191.1 173.5l.5 .3 .1-.3z"/>
<path d="M190.9 173.1l.2 .4v-.4zM190.9 173.1l.2 .4-.3-.2zM190.8 173.3l-.1 .2h.4z"/>
<path d="M191.1 173.5v.4l.2-.1zM191.1 173.5l.4 .2-.2 .1zM191.1 173.5l.4 .2v-.2z"/>
<path d="M190.9 173l.2 .5v-.6zM190.6 173.2l.3-.2 .2 .5zM190.6 173.2v.3h.5z"/>
<path d="M191.1 173.5v.5h.3zM191.1 173.5l.5 .3-.2 .2zM191.1 173.5l.5 .3 .1-.3z"/>
<path d="M191.1 173.5h.4v-.2zM191.3 173.1l.2 .2-.4 .2zM191.1 173.1v.4l.2-.4z"/>
<path d="M191.1 173.5h.4v-.2zM191.3 173.1l.2 .2-.4 .2zM191.1 173.1v.4l.2-.4z"/>
<path d="M191.1 173.5h.6l-.1-.3zM191.4 173l.2 .2-.5 .3zM191.1 172.9v.6l.3-.5z"/>
<path d="M191.1 173.5h.6l-.1-.3zM191.4 173l.2 .2-.5 .3zM191.1 172.9v.6l.3-.5z"/>
</g>
<!-- layer: SHEET -->
<g fill="none" stroke="#000" stroke-width=".25">
<path d="M187 67.5l2.2 5.4M237.1 60.8l-5.4 2.2M162.3 99.8l2.1 5.4M174.5 99.4l2.1 5.3M175.1 88.6l2.1 5.5M151.4 116v8.6M174.5 111.3l2.1 5.4M180.8 111.3l2.1 5.4M148.3 124.6l3.1 7.7M149.7 128.2h4.6M161.2 124.6l3.1 7.7M162.6 128.2h4.6"/>
<circle cx="154.9" cy="128.1" r=".57"/>
</g>
<text font-size="6.2" x="22.9" y="155.2">M21</text>
<g font-size="4.9">
<text x="25" y="66.7" transform="rotate(-90 25 66.7)">I&gt;</text>
<text x="26.1" y="66.7">I&gt;</text>
<text x="31.4" y="66.7">I&gt;</text>
</g>
<g font-size="4.4">
<text x="10.9" y="110.4">K9</text>
<text x="20.5" y="149.6">U1</text>
<text x="24.3" y="147.1">V1</text>
<text x="32.1" y="149.2">W1</text>
</g>
<text font-size="4.3" x="16.9" y="162.5">0.37KW-.2A</text>
<g font-size="3.4">
<text x="5.6" y="188.8">OWNER :</text>
<text x="81.2" y="188.7">Project:</text>
<text x="118.7" y="188.8">CONTRACTOR :</text>
</g>
<g font-size="2.9">
<text x="22.5" y="29.4">400/230VAC,50Hz,3p+N+PE,10KA/1Sec</text>
<text x="155" y="166.3" transform="rotate(-90 155 166.3)">LIGHTING</text>
</g>
<g font-size="2.8">
<text x="165.1" y="121.6">Th.S1</text>
<text x="140.9" y="128.5">L.S</text>
</g>
<g font-size="2.7">
<text x="110.1" y="138.3">P.S1</text>
<text x="196.1" y="138.1">P.S1</text>
<text x="106.4" y="149.2">24Vdc,10A</text>
<text x="192.5" y="149.1">24Vdc,5A</text>
</g>
<g font-size="2.6">
<text x="7.8" y="31.1">R11</text>
<text x="7.8" y="35.7">S11</text>
<text x="267.7" y="31.1">R11</text>
<text x="267.7" y="35.7">S11</text>
<text x="7.8" y="40.3">T11</text>
<text x="267.7" y="40.3">T11</text>
<text x="243.5" y="63.5">D11(Control)</text>
<text x="253.6" y="106.5">D11</text>
<text x="177.3" y="124.1">A1</text>
<text x="173.2" y="129">K20</text>
<text x="177.3" y="134">A2</text>
<text x="34.9" y="154">COMPACTOR1</text>
<text x="5.6" y="167.7">MP</text>
<text x="269.4" y="167.7">MP</text>
<text x="5.6" y="174.6">PE</text>
<text x="269.4" y="174.6">PE</text>
</g>
<g font-size="2.3">
<text x="186.5" y="53.9">R</text>
<text x="10.7" y="65.2">.037KW</text>
<text x="12.8" y="62.1">FR9</text>
<text x="175.8" y="65.2">10A,6KA</text>
<text x="176.6" y="61.9">Q6(C)</text>
</g>
<g font-size="2.2">
<text x="92.4" y="89.5">6A,6KA</text>
<text x="92.7" y="85.7">Q4(C)</text>
<text x="140.9" y="89.5">10A,6KA</text>
<text x="141.1" y="85.7">Q5(C)</text>
</g>
<text font-size="2" x="162.5" y="157.4">Fan</text>
<g font-size="1.9">
<text x="190.2" y="70.4">ES</text>
<text x="233.7" y="66.1">K9</text>
<text x="183.5" y="81.5">160</text>
<text x="177.9" y="88.1">15</text>
<text x="176.2" y="91.3">CONTROL PH</text>
<text x="177.9" y="95.1">18</text>
<text x="177.3" y="101.7">S1</text>
<text x="166" y="103.1">K20</text>
<text x="177.5" y="104">Stop</text>
<text x="177.6" y="107.5">161</text>
<text x="167.7" y="115">S1</text>
<text x="167.8" y="117.3">Start</text>
<text x="171.6" y="119.9">162</text>
<text x="183.9" y="114.6">K20</text>
<text x="101.1" y="140.5">L1</text>
<text x="109.7" y="140.5">L+</text>
<text x="109.7" y="144">M</text>
<text x="124.1" y="139.1">+24Vdc</text>
<text x="125.3" y="141.2">(L+2)</text>
<text x="187.2" y="140.4">L1</text>
<text x="195.8" y="140.4">L+</text>
<text x="195.8" y="143.9">M</text>
<text x="205.5" y="139.5">63</text>
<text x="205.5" y="142.8">64</text>
<text x="210.2" y="139">+24Vdc</text>
<text x="211.4" y="141.1">(L+1)</text>
<text x="101.1" y="145.9">N</text>
<text x="104.2" y="145.9">PE</text>
<text x="125.8" y="144.7">(M2)</text>
<text x="125.8" y="147.3">GND</text>
<text x="187.2" y="145.8">N</text>
<text x="190.3" y="145.8">PE</text>
<text x="211.9" y="144.6">(M1)</text>
<text x="211.9" y="147.2">GND</text>
</g>
<g font-size="1.7">
<text x="189.8" y="187.4">SCALE:</text>
<text x="189.8" y="191.1">DRAWN BY:</text>
<text x="207.1" y="187.4">NTS</text>
<text x="214" y="187.4">FORMAT:</text>
<text x="214.3" y="190.8">DATE:</text>
<text x="223.1" y="187.4">A4</text>
<text x="232.4" y="190.9">TITLE:</text>
<text x="232.5" y="187.5">STATUS:</text>
<text x="256.6" y="187.3">SHEET</text>
<text x="264" y="187.3">4</text>
<text x="266.7" y="187.3">OF 12</text>
<text x="271.3" y="191.5">REV</text>
<text x="189.8" y="194.9">CHECKED BY:</text>
<text x="214.3" y="194.6">DATE:</text>
<text x="271.7" y="193.9">NO.</text>
<text x="189.8" y="202.2">CO. APP.</text>
<text x="189.8" y="198.6">CHECKED BY:</text>
<text x="214.3" y="202">DATE:</text>
<text x="214.3" y="198.3">DATE:</text>
<text x="232.4" y="198.3">DOC NO.:</text>
<text x="273.2" y="200.4">2</text>
</g>
<g font-size="1.5">
<text x="16.9" y="11.9">1</text>
<text x="50" y="11.9">2</text>
<text x="83" y="11.9">3</text>
<text x="116" y="11.9">4</text>
<text x="149" y="11.9">5</text>
<text x="182" y="11.9">6</text>
<text x="215.1" y="11.9">7</text>
<text x="248.1" y="11.9">8</text>
<text x="2.3" y="20.5">F</text>
<text x="277.2" y="18.9">F</text>
<text x="2.2" y="50.6">E</text>
<text x="277" y="50.6">E</text>
<text x="2.2" y="85.3">D</text>
<text x="277.1" y="85.3">D</text>
<text x="2.1" y="120.1">C</text>
<text x="276.7" y="120.1">C</text>
<text x="2.1" y="154.8">B</text>
<text x="276.9" y="153.3">B</text>
<text x="2.1" y="189.6">A</text>
<text x="276.8" y="188.9">A</text>
<text x="16.9" y="205.2">1</text>
<text x="50" y="205.2">2</text>
<text x="83" y="205.2">3</text>
<text x="116.8" y="205.2">4</text>
<text x="149.7" y="205.2">5</text>
<text x="182.4" y="205.2">6</text>
<text x="215.1" y="205.2">7</text>
<text x="249.1" y="205.2">8</text>
</g>
<text font-size="1.3" x="41.4" y="63.5">AUX</text>
</svg>
